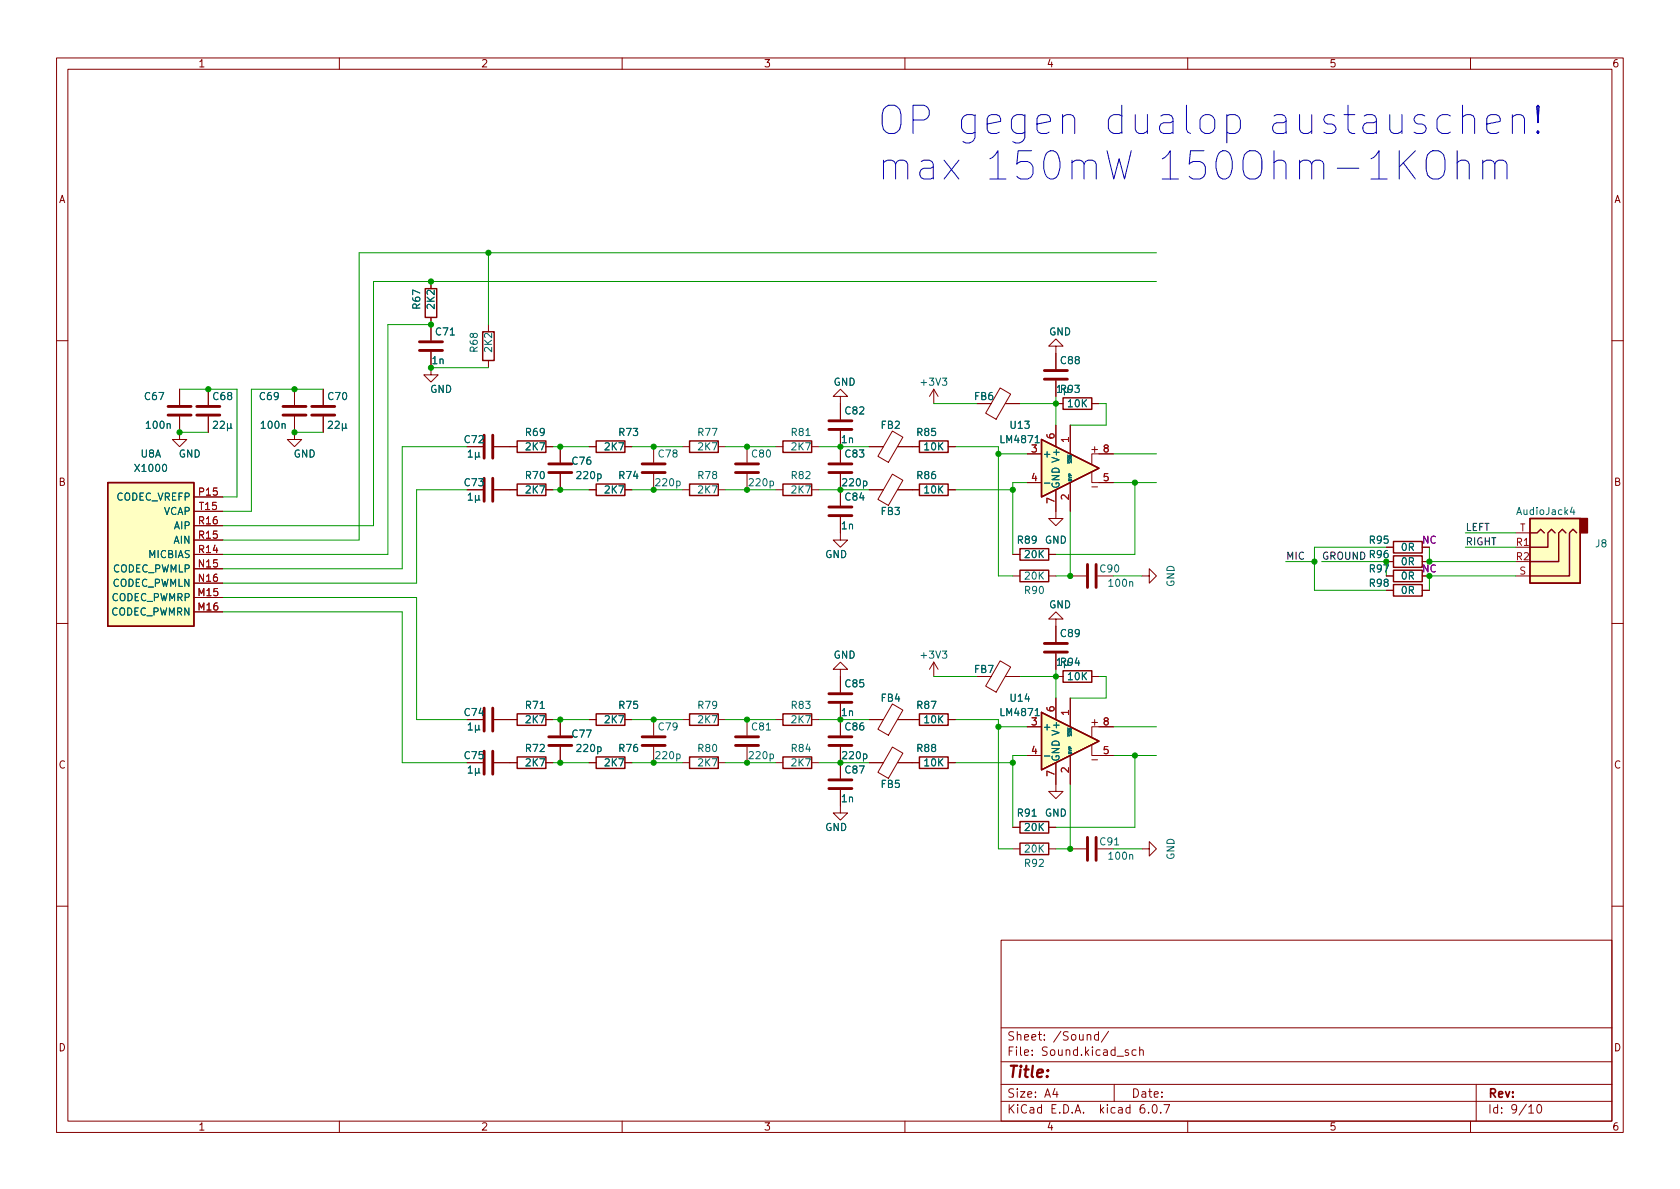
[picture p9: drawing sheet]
<svg xmlns="http://www.w3.org/2000/svg" width="297mm" height="210mm" viewBox="0 0 297 210" stroke-linecap="round" stroke-linejoin="round" font-family="sans-serif">
<g fill="none" stroke="#840000" stroke-width=".18">
<path d="M10 10.2h277v190.1h-277zM12 12.2h273v186.1h-273zM60 10.2v2M110 10.2v2M160 10.2v2M210 10.2v2M260 10.2v2M76.2 49.8v1.2M76.2 56.1v4.1M86.4 57.4v1.3M10 60.2h2M31.7 73.7v4h1.3l-1.3 1.3-1.2-1.3h1.2"/>
<path d="M31.7 68.8v2.8M36.8 68.8v2.8M36.8 73.7v2.7M52.1 73.7v4h1.2l-1.2 1.3-1.3-1.3h1.3M52.1 68.8v2.8M57.1 68.8v2.8M57.1 73.7v2.7M76.2 62.2v4.1h1.3l-1.3 1.3-1.3-1.3h1.3M86.4 63.7v1.3M87.4 79h4M96.5 79h1.3M99.1 79v2.8"/>
<path d="M104.1 79h1.3M110.5 79h1.3M115.6 79v2.8M120.6 79h1.3M127 79h1.3M132.1 79v2.8M137.2 79h1.2M143.5 79h1.3M148.6 70.1h1.3l-1.3-1.3-1.3 1.3h1.3v4.1M148.6 76.2v5.6M153.7 79h2.5M157.8 76.2l1.8 1.1-2.5 4.5-1.9-1.1z"/>
<path d="M158.7 79h3.9M165.1 68.8v2.6M165.1 68.8l-.8 1.3M165.1 68.8l.8 1.3M167.6 79h1.3M176.8 68.6l1.9 1.1-2.6 4.4-1.8-1zM177.7 71.4h2.6M186.7 61.2h1.3l-1.3-1.3-1.3 1.3h1.3v4.1M186.7 71.4h1.3M186.7 67.3v2.8M186.7 75.2v3.8M189.2 75.2v5.1"/>
<path d="M193 71.4h1.3M193 79.5h1.1M193.5 79v1M285 60.2h2M34.3 87.9h5.1M34.3 98h5.1M34.3 95.5h5.1M34.3 93h5.1M34.3 90.4h5.1M87.4 86.6h4M96.5 86.6h1.3M99.1 83.8v2.8"/>
<path d="M104.1 86.6h1.3M110.5 86.6h1.3M115.6 83.8v2.8M120.6 86.6h1.3M127 86.6h1.3M132.1 83.8v2.8M137.2 86.6h1.2M143.5 86.6h1.3M148.6 91.4v4.1h1.3l-1.3 1.3-1.3-1.3h1.3M148.6 83.8v5.6M153.7 86.6h2.5M157.8 83.8l1.8 1.1-2.5 4.5-1.9-1.1z"/>
<path d="M158.7 86.6h3.9M167.6 86.6h1.3M179.1 98h1.2M181.6 80.3h2.5M181.6 85.3h2.5M185.4 98h1.3M186.7 86.6v5.1h1.3l-1.3 1.3-1.3-1.3h1.3M189.2 85.3v5.1M193 83.4v1.9h3.8M193 86.1h1.1M196.8 80.3h-3.8v1.9M245.1 96.8h1.3"/>
<path d="M245.1 99.3h1.3M268 94.2h2.5M10 110.2h2M34.3 105.7h5.1M34.3 108.2h5.1M34.3 100.6h5.1M34.3 103.1h5.1M148.6 118.4h1.3l-1.3-1.3-1.3 1.3h1.3v4M165.1 117.1l-.8 1.3M165.1 117.1v2.5M165.1 117.1l.8 1.3M172.7 119.6h2.6"/>
<path d="M176.8 116.9l1.9 1.1-2.6 4.4-1.8-1.1zM177.7 119.6h2.6M179.1 101.8h1.2M185.4 101.8h1.3M186.7 109.5h1.3l-1.3-1.3-1.3 1.3h1.3v4M186.7 115.6v2.8M186.7 119.6h1.3M189.2 101.8h2.8M193 119.6h1.3M201.9 101.8h1.3v-1.2l1.3 1.2-1.3 1.3v-1.3M245.1 101.8h1.3M245.1 104.4h1.3"/>
<path d="M251.5 104.4h1.2M268 101.8h2.5M285 110.2h2M87.4 134.9h4M87.4 127.2h4M96.5 134.9h1.3M96.5 127.2h1.3M99.1 127.2v2.8M99.1 132.1v2.8M104.1 134.9h1.3M104.1 127.2h1.3M110.5 134.9h1.3"/>
<path d="M110.5 127.2h1.3M115.6 127.2v2.8M115.6 132.1v2.8M120.6 134.9h1.3M120.6 127.2h1.3M127 134.9h1.3M127 127.2h1.3M132.1 127.2v2.8M132.1 132.1v2.8M137.2 134.9h1.2M137.2 127.2h1.2M143.5 134.9h1.3"/>
<path d="M143.5 127.2h1.3M148.6 139.7v4.1h1.3l-1.3 1.2-1.3-1.2h1.3M148.6 124.5v5.5M148.6 132.1v5.6M153.7 134.9h2.5M153.7 127.2h2.5M157.8 132.1l1.8 1.1-2.5 4.4-1.9-1zM157.8 124.5l1.8 1.1-2.5 4.4-1.9-1zM158.7 134.9h3.9M158.7 127.2h3.9M167.6 134.9h1.3M167.6 127.2h1.3"/>
<path d="M181.6 128.5h2.5M181.6 133.6h2.5M186.7 134.9v5h1.3l-1.3 1.3-1.3-1.3h1.3M186.7 123.4v3.8M189.2 123.4v5.1M189.2 133.6v5.1M193 131.7v1.9h3.8M193 134.4h1.1M193 127.8h1.1M193.5 127.2v1.1M196.8 128.5h-3.8v1.9M179.1 150.1h1.2"/>
<path d="M179.1 146.3h1.2M185.4 150.1h1.3M185.4 146.3h1.3M189.2 150.1h2.8M201.9 150.1h1.3v-1.3l1.3 1.3-1.3 1.3v-1.3M10 160.2h2M177 166.3h108v32h-108zM285 160.2h2M60 198.3v2M110 198.3v2M160 198.3v2M177 194.8h108"/>
<path d="M177 191.8h108M177 187.8h108M177 181.8h108M186.5 192.5l-.4 1h1M186.9 193v1M192.2 183.1l.2-.2 .4 .1 .1 .9M194.2 183l-.4-.1-.3 .3v.4l.1 .3h.6M194.2 182.4v1.5M196 182.4l-1.3 1.9M197 191.8v3M199.5 185.7l-.4-.1-.2 .2 .1 .3 .5 .1v.4h-.6M200.9 185.7l-.5-.1-.3 .3v.4l.2 .3h.6"/>
<path d="M201.5 185.8l.2-.2 .4 .1v.9M201.5 185.1v1.5M202.3 195.3a.59 .59 0 0 0-.7 .7v.5l.1 .3h.4l.3-.1v-.5l-.1-.2-.4-.1-.3 .3M203.1 196.7v.1M203.9 195.4l.2-.1a.81 .81 0 0 1 .6 .7 .81 .81 0 0 1-.3 .8h-.2a.81 .81 0 0 1-.6-.6 .81 .81 0 0 1 .3-.8zM205.2 196.7v.1M205.8 195.3h1l-.7 1.5M210 198.3v2M260 198.3v2M261 191.8v6.5M270.3 195.8l.4-.5v1.5M270.3 196.8h.9"/>
<path d="M271.9 195.4l.2-.1a.81 .81 0 0 1 .6 .7 .81 .81 0 0 1-.3 .8h-.2a.81 .81 0 0 1-.6-.6 .81 .81 0 0 1 .3-.8z"/>
</g>
<g fill="none" stroke="#840000" stroke-width=".25">
<path d="M75.2 51h2v5.1h-2zM85.3 58.7h2.1v5h-2.1zM91.4 78h5.1v2h-5.1zM105.4 78h5.1v2h-5.1zM121.9 78h5.1v2h-5.1zM138.4 78h5.1v2h-5.1zM162.6 78h5v2h-5zM184.1 77.7l10.2 5.1-10.2 5.1zM188 70.4h5v2h-5zM19 85.3h15.3v25.4h-15.3zM91.4 85.6h5.1v2h-5.1zM105.4 85.6h5.1v2h-5.1z"/>
<path d="M121.9 85.6h5.1v2h-5.1zM138.4 85.6h5.1v2h-5.1zM162.6 85.6h5v2h-5zM180.3 97h5.1v2.1h-5.1zM246.4 95.8h5.1v2h-5.1zM246.4 98.3h5.1v2h-5.1zM270.5 91.7h8.9v11.4h-8.9zM270.5 94.2h1.3l.6-.6 .6 .6M275 94.2l-.7-.6-.6 .6v2.6h-3.2M276.9 94.2l-.7-.6-.6 .6v5.1h-5.1M278.8 94.2l-.7-.6-.6 .6v7.6h-7M180.3 100.8h5.1v2.1h-5.1z"/>
<path d="M188 118.6h5v2h-5zM246.4 103.4h5.1v2h-5.1zM246.4 100.8h5.1v2.1h-5.1zM91.4 133.9h5.1v2h-5.1zM91.4 126.2h5.1v2.1h-5.1zM105.4 126.2h5.1v2.1h-5.1zM105.4 133.9h5.1v2h-5.1zM121.9 133.9h5.1v2h-5.1zM121.9 126.2h5.1v2.1h-5.1zM138.4 126.2h5.1v2.1h-5.1zM138.4 133.9h5.1v2h-5.1zM162.6 133.9h5v2h-5z"/>
<path d="M162.6 126.2h5v2.1h-5zM184.1 126l10.2 5.1-10.2 5zM180.3 149.1h5.1v2h-5.1zM180.3 145.3h5.1v2h-5.1z"/>
</g>
<g fill="#ffffc2" stroke="#ffffc2" stroke-width=".18">
<path d="M270.5 91.7h8.9v11.4h-8.9z"/>
<path d="M19 85.3h15.3v25.4h-15.3z"/>
<path d="M184.1 77.7l10.2 5.1-10.2 5.1z"/>
<path d="M184.1 126l10.2 5.1-10.2 5z"/>
</g>
<path d="M279.4 91.7h1.3v2.5h-1.3z" fill="#840000" stroke="#840000" stroke-width=".25"/>
<g fill="none" stroke="#006464" stroke-width=".18">
<path d="M37.7 74.6l.5-.1 .3 .3-.8 1h.8M38.9 74.6l.5-.1 .3 .3-.8 1h.8M40.2 74.9v1.3M40.8 75.6l.2 .2M40.8 74.9v.8l-.4 .1-.2-.2M58.1 74.6l.4-.1 .3 .3-.8 1h.8M59.3 74.6l.5-.1 .2 .3-.8 1h.8M60.5 74.9v1.3M61.1 75.6l.2 .2M61.1 74.9v.8l-.4 .1-.2-.2M82.8 79.9l.4-.3v1.2M84.1 80v1.3"/>
<path d="M84.7 80l-.1 .8h-.4l-.1-.1M186.9 68.5l.4-.4v1.3M186.9 69.4h.8M82.8 87.5l.4-.3v1.3M82.8 88.5h.7M82.8 80.8h.7M84.1 87.6v1.3M84.7 88.3l.1 .2M84.7 87.6l-.1 .8-.4 .1-.1-.2M84.7 80.7l.1 .1M184.7 85.4h.9M278 89.7l-.3 .9h.8"/>
<path d="M278.3 90.1v.9M186.9 116.8l.4-.4v1.3M186.9 117.7h.8M82.8 128.2l.4-.4v1.3M82.8 135.8l.4-.4v1.3M82.8 129.1h.7M82.8 136.7h.7M84.1 128.2v1.3M84.1 135.9v1.2M84.7 128.9l.1 .2M84.7 128.2l-.1 .8-.4 .1-.1-.2M84.7 136.5l.1 .2"/>
<path d="M84.7 135.9l-.1 .8h-.4l-.1-.2M184.7 133.7h.9"/>
</g>
<g fill="none" stroke="#840000" stroke-width=".51">
<path d="M29.7 71.9h4.1M29.7 73.4h4.1M34.8 71.9h4.1M34.8 73.4h4.1M50 71.9h4.1M50 73.4h4.1M55.1 71.9h4.1M55.1 73.4h4.1M74.2 62h4M74.2 60.4h4M85.6 77v4M87.1 77v4"/>
<path d="M146.6 75.9h4M146.6 74.4h4M184.7 67.1h4M184.7 65.5h4M85.6 84.6v4M87.1 84.6v4M97 83.6h4.1M97 82h4.1M113.5 83.6h4.1M113.5 82h4.1M130 83.6h4.1M130 82h4.1"/>
<path d="M146.6 83.6h4M146.6 82h4M146.6 91.2h4M146.6 89.7h4M192.3 99.8v4.1M193.8 99.8v4.1M184.7 115.3h4M184.7 113.8h4M85.6 125.2v4.1M85.6 132.8v4.1M87.1 125.2v4.1M87.1 132.8v4.1"/>
<path d="M97 131.8h4.1M97 130.3h4.1M113.5 131.8h4.1M113.5 130.3h4.1M130 131.8h4.1M130 130.3h4.1M146.6 131.8h4M146.6 130.3h4M146.6 139.4h4M146.6 137.9h4M146.6 124.2h4M146.6 122.7h4"/>
<path d="M192.3 148.1v4M193.8 148.1v4"/>
</g>
<g fill="none" stroke="#0000c2" stroke-width=".18">
<path d="M258.6 18.6v5M271.9 18.6v3.1l.3-2.9-.3-.2-.2 .2 .2 2.9M252.4 27.4a1.68 1.68 0 0 1 1.9-.7 1.68 1.68 0 0 1 1.2 1.6v1.7a1.67 1.67 0 0 1-1.7 1.7 1.67 1.67 0 0 1-1.6-1.7v-1.7zM256.4 20.5l-.4-.2h-1l-.7 .4-.2 .5v1.5l.4 .7 .5 .2h1l.4-.2M257.6 28.8a1.24 1.24 0 0 1 2.2 .2v2.7M257.6 26.7v5M258.6 20.7a1.24 1.24 0 0 1 2.1 .3v2.6M262.2 28.8a1.24 1.24 0 0 1 2.1 .2v2.7M262.2 28.3v3.4M262.9 21.9l2.4-.4v-.5l-.3-.5-.5-.2h-.9l-.5 .2-.2 .5v1.9l.2 .5 .5 .2h.9l.5-.2M264.3 29l.2-.4 .5-.3h.7l.5 .3 .2 .4v2.7M267.4 20.7a1.24 1.24 0 0 1 2.1 .3v2.6"/>
<path d="M267.4 20.3v3.3M271.9 23.1l.3 .3-.3 .2-.2-.2 .2-.3v.5"/>
</g>
<g fill="none" stroke="#009600" stroke-width=".18">
<path d="M76.2 57.4h-7.6v40.6h-29.2M86.4 44.7v12.7M204.5 44.7h-141v50.8h-24.1M204.5 49.8h-138.5v43.2h-26.6M31.7 76.4h5.1M31.7 68.8h10.2v19.1h-2.5M52.1 76.4h5M57.1 68.8h-12.7v21.6h-5M76.2 65h10.2M82.5 79h-11.4v21.6h-31.7M97.8 79h6.3M111.8 79h8.8"/>
<path d="M128.3 79h8.9M144.8 79h8.9M165.1 71.4h7.6M168.9 79h7.6v22.8h2.6M180.3 71.4h6.4M186.7 70.1v5.1M194.3 71.4h1.3v3.8h-6.4M82.5 86.6h-8.8v16.5h-34.3M97.8 86.6h6.3M111.8 86.6h8.8M128.3 86.6h8.9M144.8 86.6h8.9"/>
<path d="M168.9 86.6h10.2M176.5 80.3h5.1M181.6 85.3h-2.5v12.7M189.2 90.4v11.4h-2.5M196.8 85.3h7.7M196.8 80.3h7.7M200.7 85.3v12.7h-14M227.3 99.3h5.1M233.7 99.3h11.4v2.5M245.1 96.8h-12.7v7.6h12.7M252.7 96.8v2.5h15.3M259.1 94.2h8.9"/>
<path d="M259.1 96.8h8.9M39.4 105.7h34.3v21.5h8.8M39.4 108.2h31.7v26.7h11.4M165.1 119.6h7.6M180.3 119.6h6.4M186.7 118.4v5M194.3 119.6h1.3v3.8h-6.4M196.8 101.8h5.1M268 101.8h-15.3v2.6M97.8 127.2h6.3M97.8 134.9h6.3M111.8 127.2h8.8"/>
<path d="M111.8 134.9h8.8M128.3 127.2h8.9M128.3 134.9h8.9M144.8 127.2h8.9M144.8 134.9h8.9M168.9 127.2h7.6v22.9h2.6M168.9 134.9h10.2M176.5 128.5h5.1M181.6 133.6h-2.5v12.7M189.2 138.7v11.4h-2.5M196.8 133.6h7.7M196.8 128.5h7.7"/>
<path d="M200.7 133.6v12.7h-14M196.8 150.1h5.1"/>
</g>
<g fill="#009600" stroke="#009600" stroke-width=".18">
<circle cx="179.1" cy="86.6" r=".46"/>
<circle cx="200.7" cy="133.6" r=".46"/>
<circle cx="189.2" cy="101.8" r=".46"/>
<circle cx="189.2" cy="150.1" r=".46"/>
<circle cx="179.1" cy="134.9" r=".46"/>
<circle cx="76.2" cy="57.4" r=".46"/>
<circle cx="76.2" cy="49.8" r=".46"/>
<circle cx="76.2" cy="65" r=".46"/>
<circle cx="36.8" cy="68.8" r=".46"/>
<circle cx="52.1" cy="76.4" r=".46"/>
<circle cx="52.1" cy="68.8" r=".46"/>
<circle cx="86.4" cy="44.7" r=".46"/>
<circle cx="31.7" cy="76.4" r=".46"/>
<circle cx="148.6" cy="134.9" r=".46"/>
<circle cx="186.7" cy="119.6" r=".46"/>
<circle cx="132.1" cy="134.9" r=".46"/>
<circle cx="176.5" cy="128.5" r=".46"/>
<circle cx="148.6" cy="127.2" r=".46"/>
<circle cx="132.1" cy="127.2" r=".46"/>
<circle cx="99.1" cy="86.6" r=".46"/>
<circle cx="99.1" cy="79" r=".46"/>
<circle cx="99.1" cy="134.9" r=".46"/>
<circle cx="115.6" cy="86.6" r=".46"/>
<circle cx="115.6" cy="79" r=".46"/>
<circle cx="115.6" cy="134.9" r=".46"/>
<circle cx="115.6" cy="127.2" r=".46"/>
<circle cx="99.1" cy="127.2" r=".46"/>
<circle cx="200.7" cy="85.3" r=".46"/>
<circle cx="245.1" cy="99.3" r=".46"/>
<circle cx="252.7" cy="101.8" r=".46"/>
<circle cx="252.7" cy="99.3" r=".46"/>
<circle cx="232.4" cy="99.3" r=".46"/>
<circle cx="186.7" cy="71.4" r=".46"/>
<circle cx="176.5" cy="80.3" r=".46"/>
<circle cx="148.6" cy="79" r=".46"/>
<circle cx="132.1" cy="79" r=".46"/>
<circle cx="148.6" cy="86.6" r=".46"/>
<circle cx="132.1" cy="86.6" r=".46"/>
</g>
<g font-size="7" fill="#0000c2">
<text x="154.9" y="23.8">OP gegen dualop austauschen!</text>
<text x="154.9" y="31.9">max 150mW 150Ohm-1KOhm</text>
</g>
<text font-size="2.8" fill="#840000" x="178" y="190.6">Title:</text>
<g font-size="2.1" fill="#840000">
<text x="178" y="184">Sheet: /Sound/</text>
<text x="178" y="186.7">File: Sound.kicad_sch</text>
<text x="178" y="196.9">KiCad E.D.A. kicad 6.0.7</text>
<text x="178" y="194.1">Size: A4</text>
<text x="200" y="194.1">Date:</text>
<text x="263" y="194.1">Rev:</text>
<text x="263" y="196.9">Id: 9/10</text>
</g>
<g font-size="1.8" fill="#840000">
<text x="35" y="11.9">1</text>
<text x="85" y="11.9">2</text>
<text x="135" y="11.9">3</text>
<text x="185" y="11.9">4</text>
<text x="235" y="11.9">5</text>
<text x="285" y="11.9">6</text>
<text x="10.3" y="35.9">A</text>
<text x="285.3" y="35.9">A</text>
<text x="172.3" y="70.7">FB6</text>
<text x="82.2" y="78.4">C72</text>
<text x="10.3" y="85.9">B</text>
<text x="82.2" y="86">C73</text>
<text x="285.3" y="85.9">B</text>
<text x="251.5" y="96.1">NC</text>
<text x="251.5" y="101.2">NC</text>
<text x="82.2" y="126.6">C74</text>
<text x="10.3" y="135.9">C</text>
<text x="82.2" y="134.2">C75</text>
<text x="285.3" y="135.9">C</text>
<text x="10.3" y="185.9">D</text>
<text x="285.3" y="185.9">D</text>
<text x="35" y="199.9">1</text>
<text x="85" y="199.9">2</text>
<text x="135" y="199.9">3</text>
<text x="185" y="199.9">4</text>
<text x="235" y="199.9">5</text>
<text x="285" y="199.9">6</text>
</g>
<g font-size="1.8" fill="#006464">
<text x="74.3" y="54.6" transform="rotate(-90 74.3 54.6)">R67</text>
<text x="76.8" y="54.6" transform="rotate(-90 76.8 54.6)">2K2</text>
<text x="77.1" y="59.3">C71</text>
<text x="185.5" y="59.3">GND</text>
<text x="76.4" y="64.4">1n</text>
<text x="84.5" y="62.2" transform="rotate(-90 84.5 62.2)">R68</text>
<text x="87" y="62.2" transform="rotate(-90 87 62.2)">2K2</text>
<text x="187.6" y="64.4">C88</text>
<text x="25.7" y="70.7">C67</text>
<text x="37.7" y="70.7">C68</text>
<text x="46" y="70.7">C69</text>
<text x="58.1" y="70.7">C70</text>
<text x="76" y="69.5">GND</text>
<text x="147.4" y="68.2">GND</text>
<text x="163" y="68.2">+3V3</text>
<text x="187.6" y="69.5">R93</text>
<text x="26" y="75.8">100n</text>
<text x="46.3" y="75.8">100n</text>
<text x="93" y="77.1">R69</text>
<text x="109.5" y="77.1">R73</text>
<text x="123.5" y="77.1">R77</text>
<text x="140" y="77.1">R81</text>
<text x="149.5" y="73.3">C82</text>
<text x="155.8" y="75.8">FB2</text>
<text x="162.2" y="77.1">R85</text>
<text x="178.7" y="75.8">U13</text>
<text x="188.9" y="72">10K</text>
<text x="24.1" y="83.4">X1000</text>
<text x="24.9" y="80.9">U8A</text>
<text x="31.6" y="80.9">GND</text>
<text x="51.9" y="80.9">GND</text>
<text x="93" y="79.6">2K7</text>
<text x="101.2" y="82.2">C76</text>
<text x="107" y="79.6">2K7</text>
<text x="116.5" y="80.9">C78</text>
<text x="123.5" y="79.6">2K7</text>
<text x="133" y="80.9">C80</text>
<text x="140" y="79.6">2K7</text>
<text x="148.8" y="78.4">1n</text>
<text x="149.5" y="80.9">C83</text>
<text x="163.5" y="79.6">10K</text>
<text x="177.1" y="78.4">LM4871</text>
<text x="184.3" y="80.9">+</text>
<text x="20.5" y="88.5">CODEC_VREFP</text>
<text x="93" y="84.7">R70</text>
<text x="93" y="87.2">2K7</text>
<text x="102.1" y="84.7">220p</text>
<text x="107" y="87.2">2K7</text>
<text x="109.5" y="84.7">R74</text>
<text x="116.1" y="86">220p</text>
<text x="123.5" y="84.7">R78</text>
<text x="123.5" y="87.2">2K7</text>
<text x="132.6" y="86">220p</text>
<text x="140" y="84.7">R82</text>
<text x="140" y="87.2">2K7</text>
<text x="149.1" y="86">220p</text>
<text x="149.5" y="88.5">C84</text>
<text x="162.2" y="84.7">R86</text>
<text x="163.5" y="87.2">10K</text>
<text x="187.3" y="86.5" transform="rotate(-90 187.3 86.5)">GND V+</text>
<text x="28.9" y="91.1">VCAP</text>
<text x="30.8" y="93.6">AIP</text>
<text x="148.8" y="93.6">1n</text>
<text x="155.8" y="91.1">FB3</text>
<text x="268.4" y="91.1">AudioJack4</text>
<text x="19.8" y="101.2">CODEC_PWMLP</text>
<text x="26.3" y="98.7">MICBIAS</text>
<text x="30.7" y="96.1">AIN</text>
<text x="145.9" y="98.7">GND</text>
<text x="180" y="96.1">R89</text>
<text x="181.3" y="98.7">20K</text>
<text x="184.7" y="96.1">GND</text>
<text x="194.6" y="101.2">C90</text>
<text x="242.2" y="96.1">R95</text>
<text x="242.2" y="101.2">R97</text>
<text x="242.2" y="98.7">R96</text>
<text x="247.8" y="97.4">0R</text>
<text x="247.8" y="99.9">0R</text>
<text x="282.1" y="96.8">J8</text>
<text x="19.6" y="106.3">CODEC_PWMRP</text>
<text x="19.7" y="103.8">CODEC_PWMLN</text>
<text x="181.3" y="105">R90</text>
<text x="181.3" y="102.5">20K</text>
<text x="185.5" y="107.6">GND</text>
<text x="196.2" y="103.8">100n</text>
<text x="207.6" y="103.8" transform="rotate(-90 207.6 103.8)">GND</text>
<text x="242.2" y="103.8">R98</text>
<text x="247.8" y="105">0R</text>
<text x="247.8" y="102.5">0R</text>
<text x="19.5" y="108.8">CODEC_PWMRN</text>
<text x="187.6" y="112.6">C89</text>
<text x="147.4" y="116.5">GND</text>
<text x="163" y="116.5">+3V3</text>
<text x="172.3" y="119">FB7</text>
<text x="187.6" y="117.7">R94</text>
<text x="93" y="125.3">R71</text>
<text x="109.5" y="125.3">R75</text>
<text x="123.5" y="125.3">R79</text>
<text x="140" y="125.3">R83</text>
<text x="149.5" y="121.5">C85</text>
<text x="155.8" y="124.1">FB4</text>
<text x="162.2" y="125.3">R87</text>
<text x="178.7" y="124.1">U14</text>
<text x="188.9" y="120.3">10K</text>
<text x="93" y="127.9">2K7</text>
<text x="101.2" y="130.4">C77</text>
<text x="107" y="127.9">2K7</text>
<text x="116.5" y="129.2">C79</text>
<text x="123.5" y="127.9">2K7</text>
<text x="133" y="129.2">C81</text>
<text x="140" y="127.9">2K7</text>
<text x="148.8" y="126.6">1n</text>
<text x="149.5" y="129.2">C86</text>
<text x="163.5" y="127.9">10K</text>
<text x="177.1" y="126.6">LM4871</text>
<text x="184.3" y="129.2">+</text>
<text x="93" y="133">R72</text>
<text x="93" y="135.5">2K7</text>
<text x="102.1" y="133">220p</text>
<text x="107" y="135.5">2K7</text>
<text x="109.5" y="133">R76</text>
<text x="116.1" y="134.2">220p</text>
<text x="123.5" y="133">R80</text>
<text x="123.5" y="135.5">2K7</text>
<text x="132.6" y="134.2">220p</text>
<text x="140" y="133">R84</text>
<text x="140" y="135.5">2K7</text>
<text x="149.1" y="134.2">220p</text>
<text x="149.5" y="136.8">C87</text>
<text x="162.2" y="133">R88</text>
<text x="163.5" y="135.5">10K</text>
<text x="187.3" y="134.7" transform="rotate(-90 187.3 134.7)">GND V+</text>
<text x="148.8" y="141.9">1n</text>
<text x="155.8" y="139.3">FB5</text>
<text x="145.9" y="146.9">GND</text>
<text x="180" y="144.4">R91</text>
<text x="181.3" y="146.9">20K</text>
<text x="184.7" y="144.4">GND</text>
<text x="194.6" y="149.5">C91</text>
<text x="181.3" y="153.3">R92</text>
<text x="181.3" y="150.7">20K</text>
<text x="196.2" y="152">100n</text>
<text x="207.6" y="152.1" transform="rotate(-90 207.6 152.1)">GND</text>
</g>
<g font-size="1.8" fill="#a90000">
<text x="186.4" y="77.6" transform="rotate(-90 186.4 77.6)">6</text>
<text x="182.4" y="80">3</text>
<text x="189" y="78.2" transform="rotate(-90 189 78.2)">1</text>
<text x="195.1" y="80">8</text>
<text x="35.3" y="87.6">P15</text>
<text x="182.4" y="85.1">4</text>
<text x="186.4" y="89" transform="rotate(-90 186.4 89)">7</text>
<text x="189" y="88.4" transform="rotate(-90 189 88.4)">2</text>
<text x="195.1" y="85.1">5</text>
<text x="35.2" y="95.2">R15</text>
<text x="35.2" y="92.7">R16</text>
<text x="35.3" y="90.2">T15</text>
<text x="268.7" y="94">T</text>
<text x="35.2" y="100.3">N15</text>
<text x="35.2" y="97.8">R14</text>
<text x="268.1" y="96.5">R1</text>
<text x="268.1" y="99.1">R2</text>
<text x="268.7" y="101.6">S</text>
<text x="35.1" y="105.4">M15</text>
<text x="35.1" y="107.9">M16</text>
<text x="35.2" y="102.9">N16</text>
<text x="186.4" y="125.8" transform="rotate(-90 186.4 125.8)">6</text>
<text x="182.4" y="128.3">3</text>
<text x="189" y="126.5" transform="rotate(-90 189 126.5)">1</text>
<text x="195.1" y="128.3">8</text>
<text x="182.4" y="133.3">4</text>
<text x="186.4" y="137.3" transform="rotate(-90 186.4 137.3)">7</text>
<text x="189" y="136.6" transform="rotate(-90 189 136.6)">2</text>
<text x="195.1" y="133.3">5</text>
</g>
<g font-size="1.8" fill="#0f0f0f">
<text x="259.1" y="93.9">LEFT</text>
<text x="227.3" y="99">MIC</text>
<text x="233.7" y="99">GROUND R96</text>
<text x="259.1" y="96.4">RIGHT</text>
</g>
<g font-size=".7" fill="#006464">
<text x="189.5" y="82.4" transform="rotate(-90 189.5 82.4)">~{SDB}</text>
<text x="189.5" y="85.2" transform="rotate(-90 189.5 85.2)">BYP</text>
<text x="189.5" y="130.7" transform="rotate(-90 189.5 130.7)">~{SDB}</text>
<text x="189.5" y="133.5" transform="rotate(-90 189.5 133.5)">BYP</text>
</g>
</svg>
